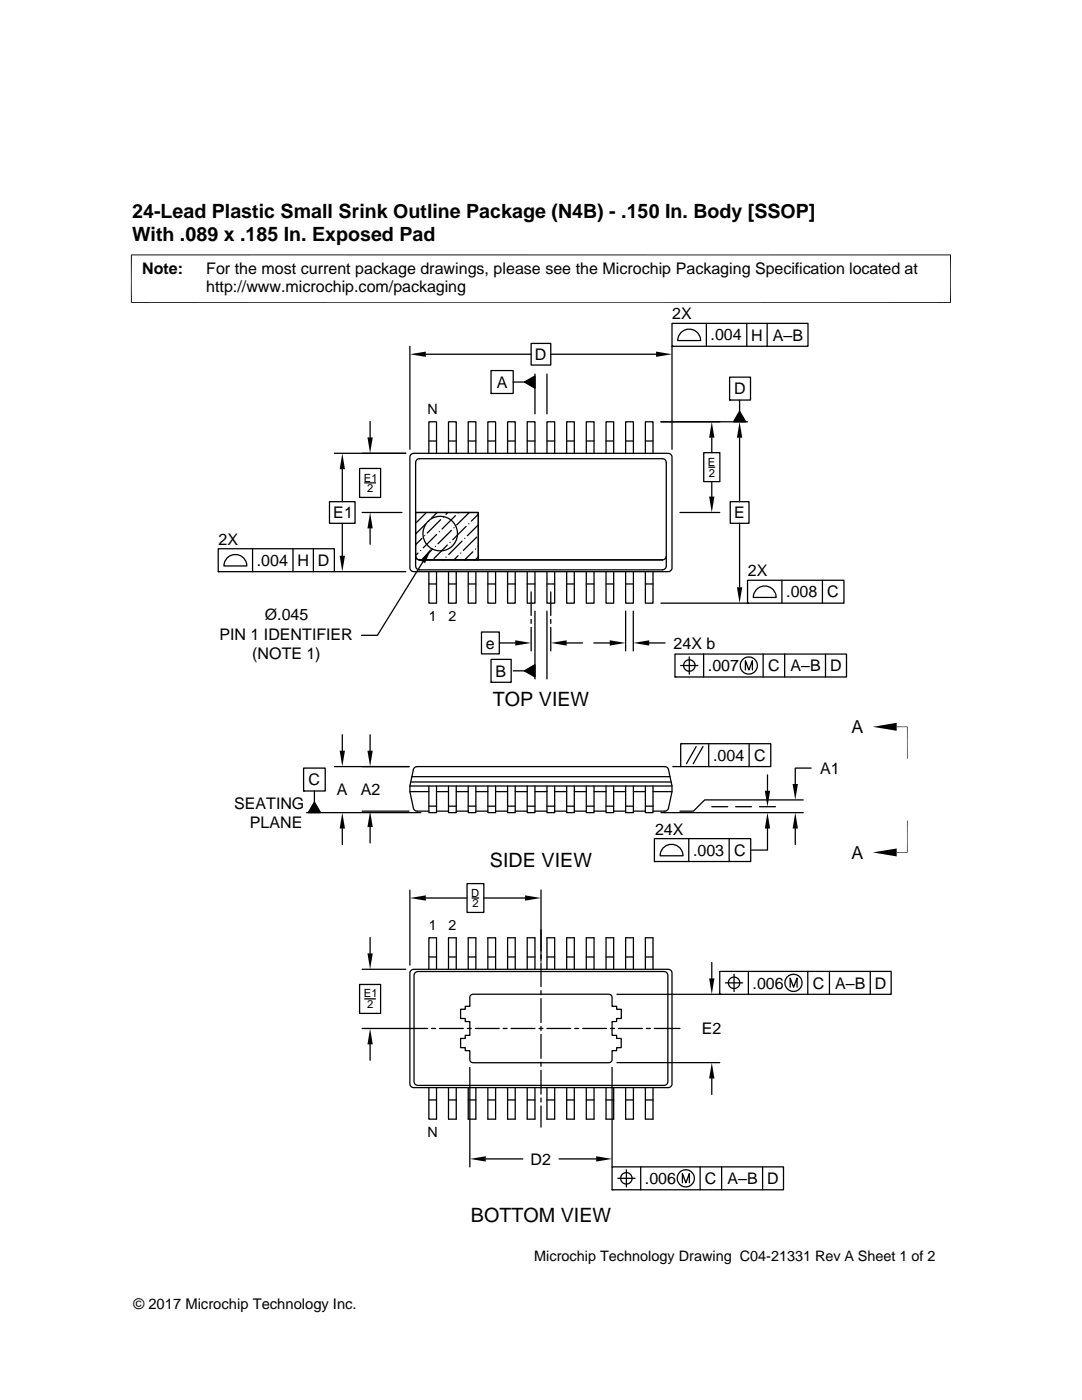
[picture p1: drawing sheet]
<svg xmlns="http://www.w3.org/2000/svg" width="216mm" height="279mm" viewBox="0 0 216 279" stroke-linecap="round" stroke-linejoin="round" font-family="sans-serif">
<g fill="none" stroke="#000" stroke-width=".25">
<path d="M81.8 69.1v20.6M85 70.7h21M98 74h4.4v4.5h-4.4zM98 78.5h.1M102.4 76.2h2.2M104.6 76.2l2.1-1.2v2.5zM106 68.5h3.9v4.4h-3.9zM106.7 74.7v7.9M109.1 74.7v7.9M109.9 70.7h21M134.1 69.1v20.6M134.1 64.5h27.1v4.6h-27.1z"/>
<path d="M134.1 69.1h.1M136 66.2a2.29 2.29 0 0 1 2.5-.3 2.29 2.29 0 0 1 1.3 2.1h-4.6l.4-1.2zM140.9 64.5v4.6M145.6 75.3h4.2v4.5h-4.2zM145.6 79.8h.1M147.6 79.8v2.3M149 64.5v4.6M153.1 64.5v4.6M66.7 90.5h14.3M68.3 93.6v6.5M71.8 93.5h4.1v5.8h-4.1zM72.8 96.4h2.1"/>
<path d="M73.9 84.1v3.2M82.1 90.6l.4-.1h51.1l.3 .3 .2 .4v22.4l-.3 .3-.5 .2-51-.1-.4-.2-.1-.5v-22.1zM83.2 91.7l.5-.2h48.5a.73 .73 0 0 1 .7 .8v20.7l-.1 .4-.4 .3h-48.7l-.5-.1-.3-.6v-20.7zM85.6 90.5v-6.3h1.5v6.3M85.6 88h1.5M89.5 90.5v-6.3h1.5v6.3M89.5 88h1.5M93.4 90.5v-6.3h1.6v6.3M93.4 88h1.6M97.3 90.5v-6.3h1.6v6.3M97.3 88h1.6M101.3 90.5v-6.3h1.5v6.3"/>
<path d="M101.3 88h1.5M105.2 90.5v-6.3h1.5v6.3M105.2 88h1.5M109.1 90.5v-6.3h1.6v6.3M109.1 88h1.6M113.1 90.5v-6.3h1.5v6.3M113.1 88h1.5M117 90.5v-6.3h1.5v6.3M117 88h1.5M120.9 90.5v-6.3h1.5v6.3M120.9 88h1.5M124.8 90.5v-6.3h1.6v6.3"/>
<path d="M124.8 88h1.6M128.8 90.5v-6.3h1.5v6.3M128.8 88h1.5M131.9 84.2h17.3M140.4 90.3h3.2v5.8h-3.2zM141.4 93.2h1.2M142 87.4v2.9M142 96.1v3M147.6 82.1l1.2 2.1h-2.4zM147.6 87.4v12.7M43.5 109.5h23.2v4.6h-23.2zM43.5 114.1h.1"/>
<path d="M45.5 111.2a2.29 2.29 0 0 1 2.4-.3 2.29 2.29 0 0 1 1.4 2h-4.6l.3-1.1zM50.4 109.5v4.6M58.5 109.5v4.6M62.5 109.5v4.6M65.7 100.1h5.1v4.3h-5.1zM66.7 114.1h14.3M68.3 104.4v6.5M72.3 102.3h7.9M73.9 105.5v3.1M82.9 102.3h12.5v9.4h-11.7a.77 .77 0 0 1-.8-.7zM82.9 111l.2 .4 .6 .3h48.5l.6-.3 .1-.4M82.9 102.3h12.5v9.4"/>
<path d="M83.4 110.4l-.5 .4M83.9 109.9h.1M84.2 107.4l-1.3 1.3M84.4 112.1l-9.1 14.7h-3.2M84.7 106.9h.1M85 104.5l-2.1 2.1M85.1 102.3l-2 1.9M85.5 104h.1M85.6 114.1v6.3h1.5v-6.3M85.6 116.5h1.5M86.3 109.6l-2.1 2.1M86.9 109.1h.1"/>
<path d="M87.1 106.7l-2.6 2.6M87.2 102.3l-1.1 1.1M87.7 106.1h.1M87.9 103.7l-2.6 2.7M88.5 111.7h-.1M88.5 103.2h.1M89 111.2h.1M89.3 108.8l-2.7 2.7M89.4 102.3l-.4 .4M89.5 114.1v6.3h1.5v-6.3M89.5 116.5h1.5M89.8 108.2h.1"/>
<path d="M90.1 105.9l-2.7 2.6M90.6 105.3h.1M90.9 102.9l-2.7 2.7M91.4 102.4h.1M91.4 110.9l-.8 .8M91.9 110.4h.1M92.2 108l-2.7 2.7M92.7 107.4h.1M93 105.1l-2.7 2.6M93.4 114.1v6.3h1.6v-6.3M93.4 116.5h1.6M93.5 104.5h.1"/>
<path d="M93.6 102.3l-2.5 2.5M94.3 110.1l-1.6 1.6M94.9 109.6h.1M95.1 107.2l-2.6 2.7M95.4 109v.1M95.4 102.6l-1.3 1.4M95.4 104.8l-2.1 2.1M95.4 111.1l-.6 .6M97.3 114.1v6.3h1.6v-6.3M97.3 116.5h1.6M101.3 114.1v6.3h1.5v-6.3M101.3 116.5h1.5"/>
<path d="M105.2 114.1v6.3h1.5v-6.3M105.2 116.5h1.5M106 118.1v4.7M109.1 114.1v6.3h1.6v-6.3M109.1 116.5h1.6M109.9 118.1v4.7M113.1 114.1v6.3h1.5v-6.3M113.1 116.5h1.5M117 114.1v6.3h1.5v-6.3M117 116.5h1.5M120.9 114.1v6.3h1.5v-6.3M120.9 116.5h1.5"/>
<path d="M124.8 114.1v6.3h1.6v-6.3M124.8 116.5h1.6M128.8 114.1v6.3h1.5v-6.3M128.8 116.5h1.5M135.7 102.3h7.9M145.7 100.1h3.8v4.3h-3.8zM147.6 104.4v12.8M149.2 115.8h19.2v4.6h-19.2zM151.1 117.5a2.28 2.28 0 0 1 2.4-.4 2.28 2.28 0 0 1 1.4 2.1h-4.6l.3-1.2zM156 115.8v4.6M164.1 115.8v4.6M96.1 126.1h3.5v4.4h-3.5z"/>
<path d="M98 131.6h4v4.6h-4zM98 136.2h.1M99.6 128.3h3.2M102.4 133.9h2.2M104.6 133.9l2.1-1.2v2.4zM106 123.6v.8M106 125.2v4.7M106.7 122v13.5M109.1 122v13.5M109.9 123.6v.8M109.9 125.2v4.7M113.1 128.3h3.1"/>
<path d="M118.5 128.3h3.2M124.8 122v7.9M126.4 122v7.9M129.5 128.3h3.2M131.9 120.4h17.3M134.7 130.5h34.2v4.6h-34.2zM134.7 135.1h.1M135.8 132.8h3.5M137.5 131.1v3.4M140.4 130.5v4.6M148.7 133.7v-1.8l.7 1.8 .7-1.8v1.8M149.2 120.4h.1"/>
<path d="M152.3 130.5v4.6M156.6 130.5v4.6M164.7 130.5v4.6M60.6 153.3h4.3v4.6h-4.3zM60.6 157.9h.1M62.7 157.9v2.2M66.7 153h14.9M68.3 146.6v3.2M73.9 146.6v3.2M81.8 158h3.8M81.8 156.9h52.3M82 156.1h51.9"/>
<path d="M82.2 155h51.5M85.6 156.9v5.3h1.5v-5.3M87.1 158h2.4M89.5 156.9v5.3h1.5v-5.3M91 158h2.4M93.4 156.9v5.3h1.6v-5.3M95 158h2.3M97.3 156.9v5.3h1.6v-5.3M98.9 158h2.4M101.3 156.9v5.3h1.5v-5.3M102.8 158h2.4M105.2 156.9v5.3h1.5v-5.3"/>
<path d="M106.7 158h2.4M109.1 156.9v5.3h1.6v-5.3M110.7 158h2.4M113.1 156.9v5.3h1.5v-5.3M114.6 158h2.4M117 156.9v5.3h1.5v-5.3M118.5 158h2.4M120.9 156.9v5.3h1.5v-5.3M122.4 158h2.4M124.8 156.9v5.3h1.6v-5.3M126.4 158h2.4M128.8 156.9v5.3h1.5v-5.3"/>
<path d="M130.3 158h3.8M134.2 153h1.6M135.8 148.4h18v4.6h-18zM138.9 149l-1.9 3.4M140.3 149l-2 3.4M141.4 148.4v4.6M149.5 148.4v4.6M153.1 154.6v3.2M160.3 159.6h-19.7l-2.2 2.3h-2.7M161.9 153.3h-3.2v3.2M61.2 162.2h22.8M62.7 160.1l1.3 2.1h-2.5z"/>
<path d="M68.3 165.4v3.1M72.3 161.9h9.3M73.9 165.1v3.1M81.8 177.6v15M85 179.2h8.2M85.6 161.9h-2.4a.73 .73 0 0 1-.7-.6 10.2 10.2 0 0 1 .2-8.1l.5-.2h49.5a.74 .74 0 0 1 .7 .6 10.3 10.3 0 0 1-.3 8.1l-.4 .2h-2.4M85.6 160.9h1.5M87.1 161.9h2.4M89.5 160.9h1.5M91 161.9h2.4M93.2 176.3h3.3v5.8h-3.3zM93.4 160.9h1.6"/>
<path d="M94.2 179.2h1.3M95 161.9h2.3M96.5 179.2h8.3M97.4 160.9h1.5M98.9 161.9h2.4M101.3 160.9h1.5M102.8 161.9h2.4M105.2 160.9h1.5M106.7 161.9h2.4M107.9 177.6v14.3M109.1 160.9h1.6M110.7 161.9h2.4"/>
<path d="M113.1 160.9h1.5M114.6 161.9h2.4M117 160.9h1.5M118.5 161.9h2.4M120.9 160.9h1.5M122.4 161.9h2.4M124.9 160.9h1.5M126.4 161.9h2.4M128.8 160.9h1.5M130.6 167.4h19.2v4.5h-19.2zM130.6 171.9h.1M131.9 162.2h28.4"/>
<path d="M132.5 169.1a2.3 2.3 0 0 1 2.4-.4 2.3 2.3 0 0 1 1.4 2.1h-4.6l.3-1.2zM137.4 167.4v4.5M142 161h3.2M145.5 167.4v4.5M146.8 161h3.2M151.6 161h3.1M153.1 165.4v4.3h-3.1M158.7 165.4v3.1M71.8 196.5h4.1v5.7h-4.1zM72.3 193.4h8.7M72.8 199.3h2.1M73.9 187.1v3.2"/>
<path d="M81.9 193.8l.7-.4 51 .1 .3 .3 .2 .4v22.3l-.3 .4-.5 .2-51-.1-.4-.3-.1-.4v-22.1zM82.8 194.2l.6-.3h49.1a.77 .77 0 0 1 .8 .7l-.1 21.5a.77 .77 0 0 1-.7 .5h-49.1a.77 .77 0 0 1-.8-.7v-21.3zM85.6 193.4v-6.2h1.5v6.2M85.6 191h1.5M89.5 193.4v-6.2h1.5v6.2M89.5 191h1.5M93.4 193.4v-6.2h1.6v6.2M93.4 191h1.6M93.9 198.6l.5-.2h27.1a.61 .61 0 0 1 .6 .6v1.8h.9v.6h1v1.9h-1v.6h-.9v2.7h.9v.6h1v1.9h-1v.6h-.9v1.8a.61 .61 0 0 1-.6 .6h-27.1a.61 .61 0 0 1-.7-.6v-1.8h-.9v-.6h-.9v-1.9h.9v-.6h.9v-2.7h-.9v-.6h-.9v-1.9h.9v-.6h.9v-1.8zM97.3 193.4v-6.2h1.6v6.2M97.3 191h1.6M101.3 193.4v-6.2h1.5v6.2"/>
<path d="M101.3 191h1.5M105.2 193.4v-6.2h1.5v6.2M105.2 191h1.5M107.9 192.2v4.7M107.9 197.7v.8M107.9 199.3v4.8M109.1 193.4v-6.2h1.6v6.2M109.1 191h1.6M113.1 193.4v-6.2h1.5v6.2M113.1 191h1.5M117 193.4v-6.2h1.5v6.2M117 191h1.5"/>
<path d="M120.9 193.4v-6.2h1.5v6.2M120.9 191h1.5M123.1 198.4h20.5M124.8 193.4v-6.2h1.6v6.2M124.8 191h1.6M128.8 193.4v-6.2h1.5v6.2M128.8 191h1.5M142 192.1v3.2M143.6 193.9h34.2v4.5h-34.2zM143.6 198.4h.1M144.8 196.2h3.4M146.5 194.4v3.5"/>
<path d="M149.3 193.9v4.5M157.7 197v-1.8l.6 1.8 .7-1.8v1.8M161.2 193.9v4.5M165.5 193.9v4.5M173.7 193.9v4.5M72.3 205.3h13M73.9 208.4v3.2M85.6 217.1v6.3h1.5v-6.3M85.6 219.5h1.5M86.1 205.3h.8M87.7 205.3h4.8M89.5 217.1v6.3h1.5v-6.3"/>
<path d="M89.5 219.5h1.5M93.3 205.3h.7M93.4 217.1v6.3h1.6v-6.3M93.4 219.5h1.6M93.7 213v19.9M94.8 205.3h4.8M97.3 217.1v6.3h1.6v-6.3M97.3 219.5h1.6M100.4 205.3h.8M101.3 217.1v6.3h1.5v-6.3M101.3 219.5h1.5M102 205.3h4.7"/>
<path d="M105.2 217.1v6.3h1.5v-6.3M105.2 219.5h1.5M107.5 205.3h.8M107.9 204.9v.8M107.9 206.4v4.8M107.9 212v.8M107.9 213.6v4.8M107.9 219.1v.8M109.1 205.3h4.8M109.1 217.1v6.3h1.6v-6.3M109.1 219.5h1.6M113.1 217.1v6.3h1.5v-6.3"/>
<path d="M113.1 219.5h1.5M114.7 205.3h.8M116.3 205.3h4.7M117 217.1v6.3h1.5v-6.3M117 219.5h1.5M120.9 217.1v6.3h1.5v-6.3M120.9 219.5h1.5M121.8 205.3h.8M122.1 213v19.9M123.1 212.1h20.5M123.4 205.3h4.8M124.8 217.1v6.3h1.6v-6.3"/>
<path d="M124.8 219.5h1.6M128.8 217.1v6.3h1.5v-6.3M128.8 219.5h1.5M129 205.3h.8M130.6 205.3h5.1M142 215.2v3.2M96.9 231.3h7.4M107.9 220.7v4.2M111.5 231.3h7.5M122.1 232.9h34.2v4.5h-34.2zM122.1 237.4h.1M123.3 235.2h3.4"/>
<path d="M125 233.4v3.5M127.8 232.9v4.5M136.2 236.1v-1.9l.7 1.9 .7-1.9v1.9M139.7 232.9v4.5M144 232.9v4.5M152.2 232.9v4.5"/>
<circle cx="87.8" cy="106.5" r="3.5"/>
<circle cx="137.5" cy="132.8" r="1.14"/>
<circle cx="149.4" cy="132.8" r="1.72"/>
<circle cx="146.5" cy="196.1" r="1.14"/>
<circle cx="158.3" cy="196.2" r="1.71"/>
<circle cx="125" cy="235.2" r="1.14"/>
<circle cx="136.8" cy="235.2" r="1.71"/>
</g>
<g fill="#000">
<path d="M81.8 70.7l3.2-.5v1zM104.6 76.2l2.1-1.2v2.5zM130.9 70.2l3.2 .5-3.2 .5zM68.3 90.5l.5 3.1h-1zM73.3 87.3h1.1l-.5 3.2zM141.5 99.1h1.1l-.6 3.2zM142 84.2l.6 3.2h-1.1zM147.6 84.2l.5 3.2h-1.1zM147.6 82.1l1.2 2.1h-2.4zM67.8 110.9h1l-.5 3.2zM73.9 102.3l.5 3.2h-1.1zM86 109.4l-1.2 3-.9-.5z"/>
<path d="M147 117.2h1.1l-.5 3.2zM102.8 127.8l3.2 .5-3.2 .5zM104.6 133.9l2.1-1.2v2.4zM109.9 128.3l3.2-.5v1zM121.7 127.8l3.1 .5-3.1 .5zM126.4 128.3l3.1-.5v1zM67.8 149.8h1l-.5 3.2zM73.3 149.8h1.1l-.5 3.2zM152.6 157.8h1.1l-.6 3.2zM158.2 156.5h1l-.5 3.1zM174.2 145.1l4.7-.8v1.5zM62.7 160.1l1.3 2.1h-2.5z"/>
<path d="M68.3 162.2l.5 3.2h-1zM73.9 161.9l.5 3.2h-1.1zM81.8 179.2l3.2-.5v1zM104.8 178.7l3.1 .5-3.1 .5zM153.1 162.2l.6 3.2h-1.1zM158.7 162.2l.5 3.2h-1zM174.2 170.1l4.7-.8v1.6zM73.3 190.3h1.1l-.5 3.1zM141.5 195.3h1.1l-.6 3.1zM73.9 205.3l.5 3.1h-1.1zM142 212.1l.6 3.1h-1.1zM93.7 231.3l3.2-.5v1z"/>
<path d="M119 230.8l3.1 .5-3.1 .5z"/>
</g>
<path d="M26.1 50.9h163.7M26.2 50.8v9.7M189.7 50.8v9.7M26.1 60.4h163.7M178.9 145.1h2.2M181 145v6.4M178.9 170.1h2.2M181 163.8v6.4" fill="none" stroke="#000" stroke-width=".2"/>
<g font-size="3.9">
<text x="26.4" y="43.5">24-Lead Plastic Small Srink Outline Package (N4B) - .150 In. Body [SSOP]</text>
<text x="26.4" y="48">With .089 x .185 In. Exposed Pad</text>
<text x="98.3" y="140.9">TOP VIEW</text>
<text x="97.8" y="173.1">SIDE VIEW</text>
<text x="93.9" y="243.8">BOTTOM VIEW</text>
</g>
<g font-size="3.6">
<text x="169.9" y="146.3">A</text>
<text x="169.9" y="171.4">A</text>
</g>
<g font-size="3.2">
<text x="28.4" y="54.6">Note:</text>
<text x="41.1" y="58.3">http://www.microchip.com/packaging</text>
<text x="41.1" y="54.6">For the most current package drawings, please see the Microchip Packaging Specification located at</text>
<text x="134.2" y="63.8">2X</text>
<text x="106.7" y="71.8">D</text>
<text x="141.8" y="67.9">.004</text>
<text x="149.9" y="68">H</text>
<text x="154.2" y="68">A–B</text>
<text x="99.1" y="77.4">A</text>
<text x="146.5" y="78.7">D</text>
<text x="66.5" y="103.4">E1</text>
<text x="146.5" y="103.4">E</text>
<text x="43.6" y="108.7">2X</text>
<text x="51.2" y="112.9">.004</text>
<text x="59.3" y="112.9">H</text>
<text x="63.4" y="112.9">D</text>
<text x="149.2" y="115">2X</text>
<text x="156.9" y="119.2">.008</text>
<text x="165.1" y="119.2">C</text>
<text x="52.8" y="123.8">Ø.045</text>
<text x="43.8" y="127.6">PIN 1 IDENTIFIER</text>
<text x="50.3" y="131.5">(NOTE 1)</text>
<text x="97" y="129.4">e</text>
<text x="134.4" y="129.4">24X b</text>
<text x="98.9" y="135">B</text>
<text x="141.3" y="134">.007</text>
<text x="153.2" y="134">C</text>
<text x="157.7" y="134">A–B</text>
<text x="165.6" y="134">D</text>
<text x="142.3" y="151.8">.004</text>
<text x="150.5" y="151.8">C</text>
<text x="163.6" y="154.4">A1</text>
<text x="46.7" y="161.5">SEATING</text>
<text x="61.6" y="156.7">C</text>
<text x="67.2" y="158.7">A</text>
<text x="72" y="158.6">A2</text>
<text x="49.9" y="165.2">PLANE</text>
<text x="130.7" y="166.6">24X</text>
<text x="138.3" y="170.8">.003</text>
<text x="146.5" y="170.8">C</text>
<text x="150.2" y="197.3">.006</text>
<text x="162.2" y="197.3">C</text>
<text x="166.6" y="197.3">A–B</text>
<text x="174.5" y="197.3">D</text>
<text x="140" y="206.4">E2</text>
<text x="105.9" y="232.4">D2</text>
<text x="128.7" y="236.3">.006</text>
<text x="140.7" y="236.3">C</text>
<text x="145.1" y="236.3">A–B</text>
<text x="153.1" y="236.3">D</text>
</g>
<g font-size="2.9">
<text x="106.6" y="251.7">Microchip Technology Drawing C04-21331 Rev A Sheet 1 of 2</text>
<text x="26.6" y="261.3">© 2017 Microchip Technology Inc.</text>
</g>
<g font-size="2.8">
<text x="85.3" y="82.6">N</text>
<text x="85.6" y="124">1</text>
<text x="89.5" y="124">2</text>
<text x="85.6" y="185.6">1</text>
<text x="89.5" y="185.6">2</text>
<text x="85.3" y="227">N</text>
</g>
<g font-size="2.2">
<text x="141.2" y="93">E</text>
<text x="141.4" y="95.1">2</text>
<text x="72.6" y="96.1">E1</text>
<text x="73.3" y="98.3">2</text>
<text x="94" y="178.9">D</text>
<text x="94.3" y="181.1">2</text>
<text x="72.6" y="199.1">E1</text>
<text x="73.3" y="201.2">2</text>
</g>
</svg>
